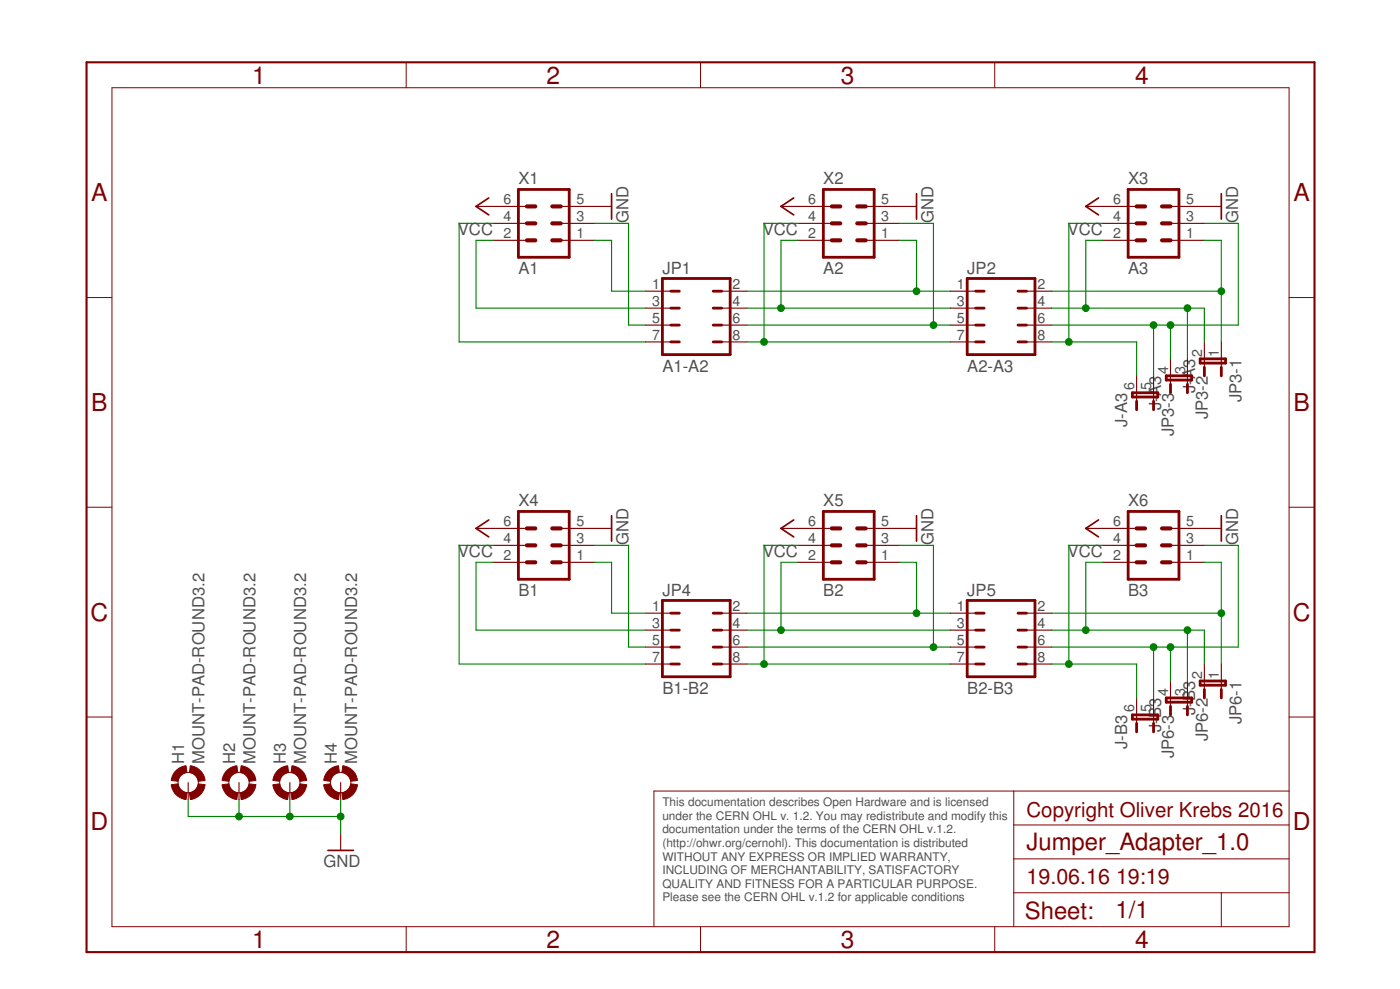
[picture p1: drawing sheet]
<svg xmlns="http://www.w3.org/2000/svg" width="210mm" height="148mm" viewBox="0 0 210 148" stroke-linecap="round" stroke-linejoin="round" font-family="sans-serif">
<g fill="none" stroke="#800000" stroke-width=".25">
<path d="M73.3 29.7l-1.9 1.2 1.9 1.3M91.7 29v3.8M119 29.7l-1.9 1.2 1.9 1.3M137.4 29v3.8M164.7 29.7l-1.9 1.2 1.9 1.3M183.1 29v3.8M73.3 77.9l-1.9 1.3 1.9 1.2M91.7 77.3v3.8M119 77.9l-1.9 1.3 1.9 1.2M137.4 77.3v3.8M164.7 77.9l-1.9 1.3 1.9 1.2M183.1 77.3v3.8"/>
<path d="M49.2 127.4h3.8"/>
</g>
<g fill="none" stroke="#800000" stroke-width=".17">
<path d="M71.4 30.9h7.6M73.9 36h5.1M73.9 33.5h5.1M84.1 30.9h7.6M84.1 36h5.1M84.1 33.5h5.1M117.1 30.9h7.6M119.6 36h5.1M119.6 33.5h5.1M129.8 30.9h7.6M129.8 36h5.1M129.8 33.5h5.1"/>
<path d="M162.8 30.9h7.6M165.3 36h5.1M165.3 33.5h5.1M175.5 30.9h7.6M175.5 36h5.1M175.5 33.5h5.1M96.8 43.6h3.8M96.8 46.2h3.8M96.8 48.7h3.8M96.8 51.2h3.8M108.2 43.6h3.8M108.2 46.2h3.8"/>
<path d="M108.2 48.7h3.8M108.2 51.2h3.8M142.5 43.6h3.8M142.5 46.2h3.8M142.5 48.7h3.8M142.5 51.2h3.8M153.9 43.6h3.8M153.9 46.2h3.8M153.9 48.7h3.8M153.9 51.2h3.8M170.4 56.3v3.8M173 56.3v3.8"/>
<path d="M175.5 53.8v3.8M178 53.8v3.8M180.6 51.2v3.8M183.1 51.2v3.8M71.4 79.2h7.6M84.1 79.2h7.6M117.1 79.2h7.6M129.8 79.2h7.6M162.8 79.2h7.6M175.5 79.2h7.6M73.9 84.2h5.1M73.9 81.7h5.1"/>
<path d="M84.1 84.2h5.1M84.1 81.7h5.1M96.8 91.9h3.8M96.8 94.4h3.8M96.8 96.9h3.8M96.8 99.5h3.8M108.2 91.9h3.8M108.2 94.4h3.8M108.2 96.9h3.8M108.2 99.5h3.8M119.6 84.2h5.1M119.6 81.7h5.1"/>
<path d="M129.8 84.2h5.1M129.8 81.7h5.1M142.5 91.9h3.8M142.5 94.4h3.8M142.5 96.9h3.8M142.5 99.5h3.8M153.9 91.9h3.8M153.9 94.4h3.8M153.9 96.9h3.8M153.9 99.5h3.8M165.3 84.2h5.1M165.3 81.7h5.1"/>
<path d="M175.5 84.2h5.1M175.5 81.7h5.1M180.6 99.5v3.8M183.1 99.5v3.8M28.2 117.2v2.6M35.8 117.2v2.6M43.5 117.2v2.6M51.1 117.2v2.6M170.4 104.6v3.8M173 104.6v3.8M175.5 102v3.8M178 102v3.8"/>
<path d="M51.1 124.9v2.5"/>
</g>
<g fill="none" stroke="#800000" stroke-width=".42">
<path d="M77.7 28.4h7.6v10.1h-7.6zM123.4 28.4h7.7v10.1h-7.7zM169.1 28.4h7.7v10.1h-7.7zM99.3 41.7h10.2v11.4h-10.2zM100.6 43.6h1.3M100.6 46.2h1.3M100.6 48.7h1.3M100.6 51.2h1.3M106.9 43.6h1.3M106.9 46.2h1.3M106.9 48.7h1.3M106.9 51.2h1.3"/>
<path d="M145 41.7h10.2v11.4h-10.2zM146.3 43.6h1.3M146.3 46.2h1.3M146.3 48.7h1.3M146.3 51.2h1.3M152.6 43.6h1.3M152.6 46.2h1.3M152.6 48.7h1.3M152.6 51.2h1.3M169.8 58.8h3.8v.7h-3.8zM174.9 56.3h3.8v.6h-3.8zM175.5 57.6v1.2"/>
<path d="M178 57.6v1.2M179.9 53.8h3.8v.6h-3.8zM180.6 55v1.3M183.1 55v1.3M77.7 76.6h7.6v10.2h-7.6zM123.4 76.6h7.7v10.2h-7.7zM169.1 76.6h7.7v10.2h-7.7zM170.4 60.1v1.3M173 60.1v1.3M99.3 90h10.2v11.4h-10.2zM100.6 91.9h1.3M100.6 94.4h1.3"/>
<path d="M100.6 96.9h1.3M100.6 99.5h1.3M106.9 91.9h1.3M106.9 94.4h1.3M106.9 96.9h1.3M106.9 99.5h1.3M145 90h10.2v11.4h-10.2zM146.3 91.9h1.3M146.3 94.4h1.3M146.3 96.9h1.3M146.3 99.5h1.3M152.6 91.9h1.3"/>
<path d="M152.6 94.4h1.3M152.6 96.9h1.3M152.6 99.5h1.3M169.8 107.1h3.8v.6h-3.8zM170.4 108.4v1.2M173 108.4v1.2M174.9 104.6h3.8v.6h-3.8zM175.5 105.8v1.3M178 105.8v1.3M179.9 102h3.8v.7h-3.8zM180.6 103.3v1.3M183.1 103.3v1.3"/>
</g>
<g fill="none" stroke="#800000" stroke-width=".61">
<path d="M79 30.9h1.3M79 33.5h1.3M79 36h1.3M82.8 30.9h1.3M82.8 33.5h1.3M82.8 36h1.3M124.7 30.9h1.3M124.7 33.5h1.3M124.7 36h1.3M128.5 30.9h1.3M128.5 33.5h1.3M128.5 36h1.3"/>
<path d="M170.4 30.9h1.3M170.4 33.5h1.3M170.4 36h1.3M174.2 30.9h1.3M174.2 33.5h1.3M174.2 36h1.3M79 79.2h1.3M82.8 79.2h1.3M124.7 79.2h1.3M128.5 79.2h1.3M170.4 79.2h1.3M174.2 79.2h1.3"/>
<path d="M79 81.7h1.3M79 84.2h1.3M82.8 81.7h1.3M82.8 84.2h1.3M124.7 81.7h1.3M124.7 84.2h1.3M128.5 81.7h1.3M128.5 84.2h1.3M170.4 81.7h1.3M170.4 84.2h1.3M174.2 81.7h1.3M174.2 84.2h1.3"/>
</g>
<g fill="none" stroke="#800000" stroke-width=".15">
<path d="M16.8 13.1h176.5v125.7h-176.5zM60.9 9.3v3.8M105 9.3v3.8M149.1 9.3v3.8M13 44.6h3.8M193.3 44.6h3.8M13 76h3.8M193.3 76h3.8M13 107.4h3.8M152 118.5v20.3M193.3 118.5h-95.3v20.3M193.3 107.4h3.8"/>
<path d="M60.9 138.8v3.8M105 138.8v3.8M149.1 138.8v3.8M152 133.8h41.3M152 128.7h41.3M152 123.6h41.3M183.1 133.8v5"/>
<circle cx="28.2" cy="117.2" r="1.52"/>
<circle cx="35.8" cy="117.2" r="1.52"/>
<circle cx="43.5" cy="117.2" r="1.52"/>
<circle cx="51.1" cy="117.2" r="1.52"/>
</g>
<path d="M13 9.3h184.1v133.3h-184.1z" fill="none" stroke="#800000" stroke-width=".32"/>
<g fill="#800000" stroke="#800000" stroke-width=".15">
<path d="M26.2 115.6a2.46 2.46 0 0 1 1.7-.9l.1 1a1.51 1.51 0 0 0-1.3 1.4l-1-.2 .1-.6z" fill-rule="evenodd"/>
<path d="M25.7 117.6l1-.2a1.51 1.51 0 0 0 1.3 1.4l-.1 1a2.52 2.52 0 0 1-2.2-2.2z" fill-rule="evenodd"/>
<path d="M29.7 117.4l1.1 .2a2.53 2.53 0 0 1-2.3 2.2l-.1-1a1.56 1.56 0 0 0 1.3-1.4z" fill-rule="evenodd"/>
<path d="M28.5 114.7a2.53 2.53 0 0 1 2.3 2.2l-1.1 .2a1.57 1.57 0 0 0-1.3-1.4z" fill-rule="evenodd"/>
<path d="M33.9 115.6a2.46 2.46 0 0 1 1.6-.9l.1 1a1.51 1.51 0 0 0-1.3 1.4l-1-.2 .1-.6z" fill-rule="evenodd"/>
<path d="M33.3 117.6l1-.2a1.51 1.51 0 0 0 1.3 1.4l-.1 1a2.48 2.48 0 0 1-2.2-2.2z" fill-rule="evenodd"/>
<path d="M37.4 117.4l1 .2a2.53 2.53 0 0 1-2.2 2.2l-.2-1a1.56 1.56 0 0 0 1.4-1.4z" fill-rule="evenodd"/>
<path d="M36.2 114.7a2.53 2.53 0 0 1 2.2 2.2l-1 .2a1.57 1.57 0 0 0-1.4-1.4z" fill-rule="evenodd"/>
<path d="M41.5 115.6a2.46 2.46 0 0 1 1.6-.9l.2 1a1.56 1.56 0 0 0-1.4 1.4l-1-.2 .2-.6z" fill-rule="evenodd"/>
<path d="M40.9 117.6l1-.2a1.56 1.56 0 0 0 1.4 1.4l-.2 1a2.48 2.48 0 0 1-2.2-2.2z" fill-rule="evenodd"/>
<path d="M45 117.4l1 .2a2.48 2.48 0 0 1-2.2 2.2l-.2-1a1.56 1.56 0 0 0 1.4-1.4z" fill-rule="evenodd"/>
<path d="M43.8 114.7a2.49 2.49 0 0 1 2.2 2.2l-1 .2a1.57 1.57 0 0 0-1.4-1.4z" fill-rule="evenodd"/>
<path d="M49.1 115.6a2.46 2.46 0 0 1 1.7-.9l.1 1a1.56 1.56 0 0 0-1.4 1.4l-1-.2 .2-.6z" fill-rule="evenodd"/>
<path d="M48.5 117.6l1-.2a1.56 1.56 0 0 0 1.4 1.4l-.1 1a2.48 2.48 0 0 1-2.3-2.2z" fill-rule="evenodd"/>
<path d="M52.6 117.4l1 .2a2.48 2.48 0 0 1-2.2 2.2l-.1-1a1.56 1.56 0 0 0 1.3-1.4z" fill-rule="evenodd"/>
<path d="M51.4 114.7a2.49 2.49 0 0 1 2.2 2.2l-1 .2a1.57 1.57 0 0 0-1.3-1.4z" fill-rule="evenodd"/>
</g>
<g fill="none" stroke="#008000" stroke-width=".17">
<path d="M73.9 36h-2.5v10.2h25.4M73.9 33.5h-5.1v17.7h28M89.2 36h2.5v7.6h5.1M89.2 33.5h5v15.2h2.6M119.6 36h-2.5v10.2M119.6 33.5h-5v17.7M134.9 36h2.5v7.6M134.9 33.5h5.1v15.2M165.3 36h-2.5v10.2M165.3 33.5h-5v17.7M180.6 36h2.5v15.2M180.6 33.5h5.1v15.2h-28"/>
<path d="M112 43.6h30.5M112 46.2h30.5M112 48.7h30.5M112 51.2h30.5M157.7 43.6h25.4M157.7 46.2h22.9v5M157.7 51.2h12.7v5.1M173 48.7v7.6M175.5 48.7v5.1M178 46.2v7.6M73.9 84.2h-2.5v10.2h25.4M73.9 81.7h-5.1v17.8h28"/>
<path d="M89.2 84.2h2.5v7.7h5.1M89.2 81.7h5v15.2h2.6M112 91.9h30.5M112 94.4h30.5M112 96.9h30.5M112 99.5h30.5M119.6 84.2h-2.5v10.2M119.6 81.7h-5v17.8M134.9 84.2h2.5v7.7M134.9 81.7h5.1v15.2M157.7 94.4h22.9v5.1M157.7 99.5h12.7v5.1"/>
<path d="M157.7 91.9h25.4M165.3 84.2h-2.5v10.2M165.3 81.7h-5v17.8M173 96.9v7.7M175.5 96.9v5.1M178 94.4v7.6M180.6 84.2h2.5v15.3M180.6 81.7h5.1v15.2h-28M28.2 119.8v2.5h22.9M35.8 119.8v2.5M43.5 119.8v2.5M51.1 119.8v5.1"/>
</g>
<g fill="#008000" stroke="#008000" stroke-width=".15">
<circle cx="51.1" cy="122.3" r=".51"/>
<circle cx="43.5" cy="122.3" r=".51"/>
<circle cx="35.8" cy="122.3" r=".51"/>
<circle cx="137.4" cy="43.6" r=".51"/>
<circle cx="117.1" cy="46.2" r=".51"/>
<circle cx="140" cy="48.7" r=".51"/>
<circle cx="114.6" cy="51.2" r=".51"/>
<circle cx="183.1" cy="43.6" r=".51"/>
<circle cx="162.8" cy="46.2" r=".51"/>
<circle cx="178" cy="46.2" r=".51"/>
<circle cx="175.5" cy="48.7" r=".51"/>
<circle cx="173" cy="48.7" r=".51"/>
<circle cx="160.3" cy="51.2" r=".51"/>
<circle cx="137.4" cy="91.9" r=".51"/>
<circle cx="117.1" cy="94.4" r=".51"/>
<circle cx="140" cy="96.9" r=".51"/>
<circle cx="114.6" cy="99.5" r=".51"/>
<circle cx="183.1" cy="91.9" r=".51"/>
<circle cx="162.8" cy="94.4" r=".51"/>
<circle cx="178" cy="94.4" r=".51"/>
<circle cx="175.5" cy="96.9" r=".51"/>
<circle cx="173" cy="96.9" r=".51"/>
<circle cx="160.3" cy="99.5" r=".51"/>
</g>
<g font-size="3.7" fill="#800000">
<text x="37.8" y="12.5">1</text>
<text x="82" y="12.5">2</text>
<text x="126.1" y="12.5">3</text>
<text x="170.2" y="12.5">4</text>
<text x="13.7" y="30.1">A</text>
<text x="193.9" y="30.1">A</text>
<text x="13.7" y="61.6">B</text>
<text x="193.9" y="61.6">B</text>
<text x="13.5" y="93">C</text>
<text x="193.8" y="93">C</text>
<text x="13.5" y="124.4">D</text>
<text x="193.8" y="124.4">D</text>
<text x="37.8" y="142">1</text>
<text x="82" y="142">2</text>
<text x="126.1" y="142">3</text>
<text x="170.2" y="142">4</text>
</g>
<g font-size="3.6" fill="#800000">
<text x="153.9" y="127.4">Jumper_Adapter_1.0</text>
<text x="153.7" y="137.7">Sheet:</text>
<text x="167.2" y="137.6">1/1</text>
</g>
<g font-size="3.2" fill="#800000">
<text x="153.9" y="132.5">19.06.16</text>
<text x="167.3" y="132.5">19:19</text>
</g>
<text font-size="3.1" fill="#800000" x="153.9" y="122.3">Copyright Oliver Krebs 2016</text>
<g font-size="2.5" fill="#505050">
<text x="77.7" y="27.6">X1</text>
<text x="123.4" y="27.6">X2</text>
<text x="169.1" y="27.6">X3</text>
<text x="68.6" y="35.2">VCC</text>
<text x="94.2" y="33.5" transform="rotate(-90 94.2 33.5)">GND</text>
<text x="114.4" y="35.2">VCC</text>
<text x="139.9" y="33.5" transform="rotate(-90 139.9 33.5)">GND</text>
<text x="160.1" y="35.2">VCC</text>
<text x="185.7" y="33.5" transform="rotate(-90 185.7 33.5)">GND</text>
<text x="77.7" y="41.1">A1</text>
<text x="99.3" y="41.1">JP1</text>
<text x="123.4" y="41.1">A2</text>
<text x="145" y="41.1">JP2</text>
<text x="169.1" y="41.1">A3</text>
<text x="99.3" y="55.7">A1-A2</text>
<text x="145" y="55.7">A2-A3</text>
<text x="179.2" y="58.9" transform="rotate(-90 179.2 58.9)">J-A3</text>
<text x="169" y="64" transform="rotate(-90 169 64)">J-A3</text>
<text x="174.1" y="61.5" transform="rotate(-90 174.1 61.5)">J-A3</text>
<text x="176" y="65.4" transform="rotate(-90 176 65.4)">JP3-3</text>
<text x="181.1" y="62.8" transform="rotate(-90 181.1 62.8)">JP3-2</text>
<text x="186.2" y="60.3" transform="rotate(-90 186.2 60.3)">JP3-1</text>
<text x="77.7" y="75.9">X4</text>
<text x="123.4" y="75.9">X5</text>
<text x="169.1" y="75.9">X6</text>
<text x="68.6" y="83.5">VCC</text>
<text x="94.2" y="81.7" transform="rotate(-90 94.2 81.7)">GND</text>
<text x="114.4" y="83.5">VCC</text>
<text x="139.9" y="81.7" transform="rotate(-90 139.9 81.7)">GND</text>
<text x="160.1" y="83.5">VCC</text>
<text x="185.7" y="81.7" transform="rotate(-90 185.7 81.7)">GND</text>
<text x="77.7" y="89.3">B1</text>
<text x="99.3" y="89.3">JP4</text>
<text x="123.4" y="89.3">B2</text>
<text x="145" y="89.3">JP5</text>
<text x="169.1" y="89.3">B3</text>
<text x="99.3" y="103.9">B1-B2</text>
<text x="145" y="103.9">B2-B3</text>
<text x="179.2" y="107.2" transform="rotate(-90 179.2 107.2)">J-B3</text>
<text x="169" y="112.2" transform="rotate(-90 169 112.2)">J-B3</text>
<text x="174.1" y="109.7" transform="rotate(-90 174.1 109.7)">J-B3</text>
<text x="176" y="113.6" transform="rotate(-90 176 113.6)">JP6-3</text>
<text x="181.1" y="111.1" transform="rotate(-90 181.1 111.1)">JP6-2</text>
<text x="186.2" y="108.5" transform="rotate(-90 186.2 108.5)">JP6-1</text>
<text x="27.6" y="114.5" transform="rotate(-90 27.6 114.5)">H1</text>
<text x="30.7" y="114.5" transform="rotate(-90 30.7 114.5)">MOUNT-PAD-ROUND3.2</text>
<text x="35.2" y="114.5" transform="rotate(-90 35.2 114.5)">H2</text>
<text x="38.3" y="114.5" transform="rotate(-90 38.3 114.5)">MOUNT-PAD-ROUND3.2</text>
<text x="42.9" y="114.5" transform="rotate(-90 42.9 114.5)">H3</text>
<text x="45.9" y="114.5" transform="rotate(-90 45.9 114.5)">MOUNT-PAD-ROUND3.2</text>
<text x="50.5" y="114.5" transform="rotate(-90 50.5 114.5)">H4</text>
<text x="53.5" y="114.5" transform="rotate(-90 53.5 114.5)">MOUNT-PAD-ROUND3.2</text>
<text x="48.5" y="129.9">GND</text>
</g>
<g font-size="2.1" fill="#505050">
<text x="75.5" y="35.6">2</text>
<text x="75.5" y="33.1">4</text>
<text x="75.5" y="30.6">6</text>
<text x="86.4" y="35.6">1</text>
<text x="86.4" y="33.1">3</text>
<text x="86.4" y="30.6">5</text>
<text x="121.2" y="35.6">2</text>
<text x="121.2" y="33.1">4</text>
<text x="121.2" y="30.6">6</text>
<text x="132.1" y="35.6">1</text>
<text x="132.1" y="33.1">3</text>
<text x="132.1" y="30.6">5</text>
<text x="166.9" y="35.6">2</text>
<text x="166.9" y="33.1">4</text>
<text x="166.9" y="30.6">6</text>
<text x="177.8" y="35.6">1</text>
<text x="177.8" y="33.1">3</text>
<text x="177.8" y="30.6">5</text>
<text x="97.8" y="43.3">1</text>
<text x="97.8" y="45.8">3</text>
<text x="109.8" y="43.3">2</text>
<text x="109.8" y="45.8">4</text>
<text x="143.5" y="43.3">1</text>
<text x="143.5" y="45.8">3</text>
<text x="155.5" y="43.3">2</text>
<text x="155.5" y="45.8">4</text>
<text x="97.8" y="48.3">5</text>
<text x="97.8" y="50.9">7</text>
<text x="109.8" y="48.3">6</text>
<text x="109.8" y="50.9">8</text>
<text x="143.5" y="48.3">5</text>
<text x="143.5" y="50.9">7</text>
<text x="155.5" y="48.3">6</text>
<text x="155.5" y="50.9">8</text>
<text x="180.2" y="53.4" transform="rotate(-90 180.2 53.4)">2</text>
<text x="182.8" y="53.4" transform="rotate(-90 182.8 53.4)">1</text>
<text x="170.1" y="58.5" transform="rotate(-90 170.1 58.5)">6</text>
<text x="172.6" y="58.5" transform="rotate(-90 172.6 58.5)">5</text>
<text x="175.1" y="56" transform="rotate(-90 175.1 56)">4</text>
<text x="177.7" y="56" transform="rotate(-90 177.7 56)">3</text>
<text x="75.5" y="83.9">2</text>
<text x="75.5" y="81.3">4</text>
<text x="75.5" y="78.8">6</text>
<text x="86.4" y="83.9">1</text>
<text x="86.4" y="81.3">3</text>
<text x="86.4" y="78.8">5</text>
<text x="121.2" y="83.9">2</text>
<text x="121.2" y="81.3">4</text>
<text x="121.2" y="78.8">6</text>
<text x="132.1" y="83.9">1</text>
<text x="132.1" y="81.3">3</text>
<text x="132.1" y="78.8">5</text>
<text x="166.9" y="83.9">2</text>
<text x="166.9" y="81.3">4</text>
<text x="166.9" y="78.8">6</text>
<text x="177.8" y="83.9">1</text>
<text x="177.8" y="81.3">3</text>
<text x="177.8" y="78.8">5</text>
<text x="97.8" y="91.5">1</text>
<text x="97.8" y="94">3</text>
<text x="109.8" y="91.5">2</text>
<text x="109.8" y="94">4</text>
<text x="143.5" y="91.5">1</text>
<text x="143.5" y="94">3</text>
<text x="155.5" y="91.5">2</text>
<text x="155.5" y="94">4</text>
<text x="97.8" y="96.6">5</text>
<text x="97.8" y="99.1">7</text>
<text x="109.8" y="96.6">6</text>
<text x="109.8" y="99.1">8</text>
<text x="143.5" y="96.6">5</text>
<text x="143.5" y="99.1">7</text>
<text x="155.5" y="96.6">6</text>
<text x="155.5" y="99.1">8</text>
<text x="180.2" y="101.7" transform="rotate(-90 180.2 101.7)">2</text>
<text x="182.8" y="101.7" transform="rotate(-90 182.8 101.7)">1</text>
<text x="170.1" y="106.7" transform="rotate(-90 170.1 106.7)">6</text>
<text x="172.6" y="106.7" transform="rotate(-90 172.6 106.7)">5</text>
<text x="175.1" y="104.2" transform="rotate(-90 175.1 104.2)">4</text>
<text x="177.7" y="104.2" transform="rotate(-90 177.7 104.2)">3</text>
</g>
<g font-size="1.8" fill="#505050">
<text x="99.3" y="120.8">This documentation describes Open Hardware and is licensed</text>
<text x="99.3" y="122.8">under the CERN OHL v. 1.2. You may redistribute and modify this</text>
<text x="99.3" y="124.9">documentation under the terms of the CERN OHL v.1.2.</text>
<text x="99.3" y="126.9">(http://ohwr.org/cernohl). This documentation is distributed</text>
<text x="99.3" y="128.9">WITHOUT ANY EXPRESS OR IMPLIED WARRANTY,</text>
<text x="99.3" y="131">INCLUDING OF MERCHANTABILITY, SATISFACTORY</text>
<text x="99.3" y="133">QUALITY AND FITNESS FOR A PARTICULAR PURPOSE.</text>
<text x="99.3" y="135">Please see the CERN OHL v.1.2 for applicable conditions</text>
</g>
</svg>
